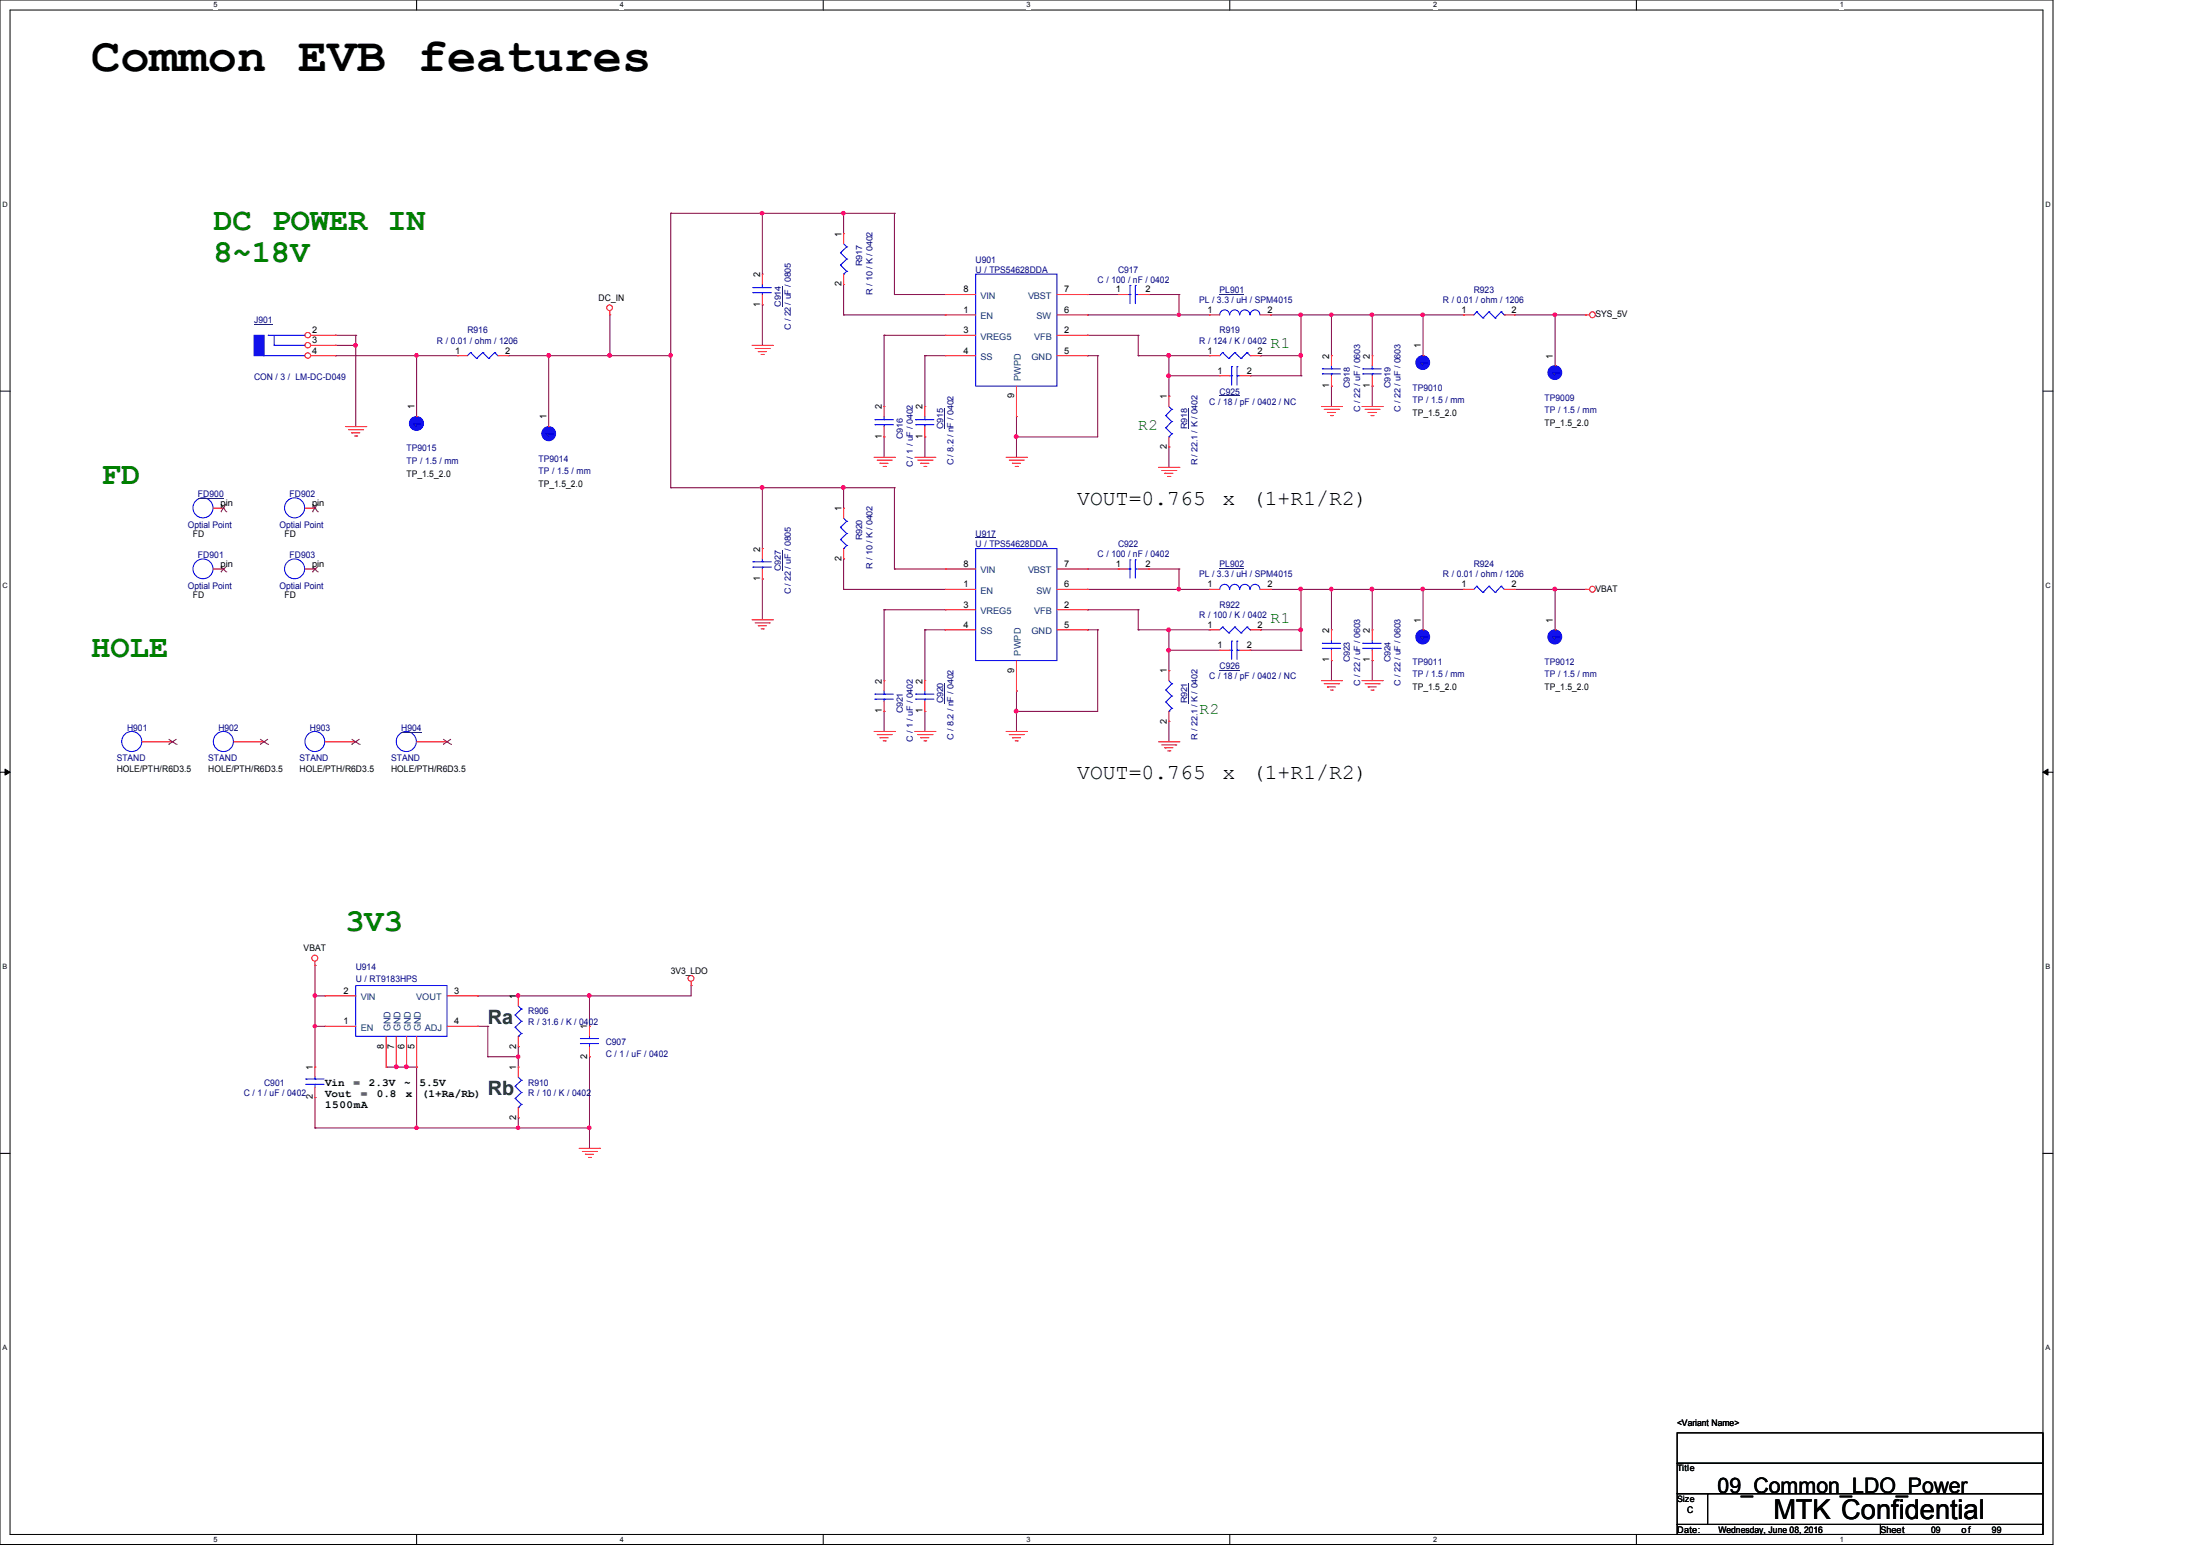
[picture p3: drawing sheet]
<svg xmlns="http://www.w3.org/2000/svg" width="297mm" height="210mm" viewBox="0 0 297 210" stroke-linecap="round" stroke-linejoin="round" font-family="sans-serif">
<path d="M0 0h277v208.4h-277zM1.4 1.4h274.3v205.7h-274.3z" fill="none" stroke="#000" stroke-width=".13"/>
<g fill="#fff">
<path d="M28.8 .1h.5v1.1h-.5z"/>
<path d="M28.8 207.2h.5v1.1h-.5z"/>
</g>
<path d="M56.2 0v1.4M56.2 207.1v1.3" fill="none" stroke="#000" stroke-width=".13"/>
<g fill="#fff">
<path d="M83.7 .1h.5v1.1h-.5z"/>
<path d="M83.7 207.2h.5v1.1h-.5z"/>
</g>
<path d="M111.1 0v1.4M111.1 207.1v1.3" fill="none" stroke="#000" stroke-width=".13"/>
<g fill="#fff">
<path d="M138.5 .1h.6v1.1h-.6z"/>
<path d="M138.5 207.2h.6v1.1h-.6z"/>
</g>
<path d="M165.9 0v1.4M165.9 207.1v1.3" fill="none" stroke="#000" stroke-width=".13"/>
<g fill="#fff">
<path d="M193.4 .1h.5v1.1h-.5z"/>
<path d="M193.4 207.2h.5v1.1h-.5z"/>
</g>
<path d="M220.8 0v1.4M220.8 207.1v1.3" fill="none" stroke="#000" stroke-width=".13"/>
<g fill="#fff">
<path d="M248.2 .1h.6v1.1h-.6z"/>
<path d="M248.2 207.2h.6v1.1h-.6z"/>
<path d="M.3 27.1h.8v1.1h-.8z"/>
<path d="M276 27.1h.7v1.1h-.7z"/>
<path d="M.3 78.5h.8v1.1h-.8z"/>
<path d="M276 78.5h.7v1.1h-.7z"/>
</g>
<path d="M0 52.8h1.4M275.7 52.8h1.3" fill="none" stroke="#000" stroke-width=".13"/>
<g fill="#fff">
<path d="M.3 129.9h.7v1.1h-.7z"/>
<path d="M276 129.9h.6v1.1h-.6z"/>
</g>
<path d="M0 104.2h1.4M275.7 104.2h1.3" fill="none" stroke="#000" stroke-width=".13"/>
<path d="M.7 103.8l.7 .4-.7 .4zM275.7 104.2l.7-.4v.8z" fill="#000" stroke="#000" stroke-width=".13"/>
<g fill="#fff">
<path d="M.3 181.4h.7v1.1h-.7z"/>
<path d="M276 181.4h.6v1.1h-.6z"/>
</g>
<path d="M0 155.7h1.4M275.7 155.7h1.3M226.3 193.4h49.4v4.1h-49.4zM226.3 197.5h49.4v4.1h-49.4zM226.3 205.7h27.4v1.4h-27.4zM226.3 201.6h4.1v4.1h-4.1zM230.4 201.6h45.3v4.1h-45.3zM253.7 205.7h22v1.4h-22z" fill="none" stroke="#000" stroke-width=".13"/>
<g fill="none" stroke="#800040" stroke-width=".13">
<path d="M90.5 28.8h.1M90.5 28.8h30.2M90.5 28.8v37M102.9 28.8h.1M102.9 28.8v8.2M113.8 38.4h.1M113.8 28.8h.1M113.8 28.8v2.7M113.8 38.4v4.1M120.7 28.8h.1M120.7 39.8h.1M120.7 28.8v11"/>
<path d="M120.7 39.8h6.9M146.7 39.8h.1M146.7 39.8h4.2M155 39.8h.1M155 39.8h4.1M159.1 39.8h.1M159.1 39.8v2.7M45.3 48h.1M45.3 45.3h.1M45.3 46.6h.1M45.3 48h16.4M45.3 45.3h2.7"/>
<path d="M45.3 46.6h2.7M48 45.3h.1M48 46.6h.1M48 45.3v12.3M56.2 56.2h.1M56.2 48v8.2M61.7 48h.1M68.6 48h21.9M74 48h.1M74 57.6h.1M74 48v9.6M82.3 48h.1"/>
<path d="M82.3 42.5v5.5M90.5 48h.1M102.9 41.1h.1M102.9 41.1v5.5M113.8 42.5h.1M113.8 42.5h13.8M119.3 59h.1M119.3 45.3h.1M119.3 45.3v9.6M119.3 59v2.7M119.3 45.3h8.3M124.8 48h.1"/>
<path d="M124.8 59h.1M124.8 48h2.8M124.8 48v6.9M124.8 59v2.7M137.2 59h.1M137.2 56.2h.1M137.2 56.2v5.5M146.7 48h.1M146.7 42.5h.1M146.7 45.3h.1M146.7 48h1.4M146.7 45.3h6.9"/>
<path d="M146.7 42.5h16.5M148.1 48h.1M148.1 48v11h-10.9M153.6 48h.1M153.6 45.3h.1M153.6 48h9.6M153.6 45.3v2.7M157.7 48h.1M157.7 50.7h.1M157.7 53.5h.1M157.7 48v5.5M157.7 50.7h6.9"/>
<path d="M159.1 42.5h.1M168.7 50.7h6.9M170.1 48h.1M170.1 48h5.5M171.4 42.5h.1M171.4 42.5h26.1M175.6 42.5h.1M175.6 50.7h.1M175.6 48h.1M175.6 42.5v8.2M179.7 42.5h.1M179.7 52.1h.1"/>
<path d="M179.7 42.5v5.5M179.7 52.1v2.8M185.2 42.5h.1M185.2 52.1h.1M185.2 42.5v5.5M185.2 52.1v2.8M192 42.5h.1M192 42.5v5.5M197.5 42.5h.1M204.3 42.5h9.7M209.8 42.5h.1M209.8 49.4h.1"/>
<path d="M209.8 42.5v6.9M214 42.5h.1M90.5 65.8h.1M90.5 65.8h30.2M102.9 65.8h.1M102.9 78.1h.1M102.9 65.8v8.2M102.9 78.1v5.6M113.8 75.4h.1M113.8 65.8h.1M113.8 79.5h.1M113.8 65.8v2.8"/>
<path d="M113.8 75.4v4.1M113.8 79.5h13.8M120.7 65.8h.1M120.7 76.8h.1M120.7 65.8v11M120.7 76.8h6.9M146.7 76.8h.1M146.7 79.5h.1M146.7 76.8h4.2M146.7 79.5h16.5M155 76.8h.1M155 76.8h4.1"/>
<path d="M157.7 60.3h.1M157.7 60.3v2.8M159.1 76.8h.1M159.1 79.5h.1M159.1 76.8v2.7M171.4 79.5h.1M171.4 79.5h26.1M175.6 79.5h.1M175.6 79.5v8.3M179.7 79.5h.1M179.7 79.5v5.5M185.2 79.5h.1"/>
<path d="M185.2 79.5v5.5M192 79.5h.1M192 79.5v5.5M197.5 79.5h.1M204.3 79.5h9.7M209.8 79.5h.1M209.8 79.5v5.5M214 79.5h.1M119.3 96h.1M119.3 82.3h.1M119.3 82.3v9.6M119.3 96v2.7"/>
<path d="M119.3 82.3h8.3M124.8 85h.1M124.8 96h.1M124.8 85v6.9M124.8 96v2.7M124.8 85h2.8M137.2 96h.1M137.2 93.3h.1M137.2 93.3v5.4M146.7 85h.1M146.7 82.3h.1M146.7 85h1.4"/>
<path d="M146.7 82.3h6.9M148.1 85h.1M148.1 85v11h-10.9M153.6 85h.1M153.6 82.3h.1M153.6 82.3v2.7M153.6 85h9.6M157.7 97.4h.1M157.7 85h.1M157.7 87.8h.1M157.7 90.5h.1M157.7 85v5.5"/>
<path d="M157.7 97.4v2.7M157.7 87.8h6.9M168.7 87.8h6.9M170.1 85h.1M170.1 85h5.5M175.6 87.8h.1M175.6 85h.1M179.7 89.2h.1M179.7 89.2v2.7M185.2 89.2h.1M185.2 89.2v2.7M42.5 130.3h.1"/>
<path d="M42.5 138.5h.1M42.5 134.4h.1M42.5 134.4h1.4M42.5 130.3v13.7M42.5 138.5h1.4M64.4 134.4h.1M64.4 138.5h.1M64.4 138.5h1.4M65.8 138.5h.1M65.8 138.5v4.1M69.9 134.4h.1M79.5 134.4h.1"/>
<path d="M79.5 134.4v4.1M93.3 133h.1M93.3 133v1.4h-28.9M42.5 148.1h.1M42.5 152.2h.1M42.5 148.1v4.1M42.5 152.2h37M52.1 144h.1M52.1 144h4.1M53.5 144h.1M54.9 144h.1M56.2 152.2h.1"/>
<path d="M56.2 144h.1M56.2 144v8.2M65.8 142.6h.1M65.8 142.6h4.1M69.9 141.3h.1M69.9 142.6h.1M69.9 150.9h.1M69.9 152.2h.1M69.9 141.3v2.7M69.9 150.9v1.3M79.5 152.2h.1M79.5 142.6h.1"/>
<path d="M79.5 142.6v12.4"/>
</g>
<g fill="#f0f" stroke="#f0f" stroke-width=".13">
<circle cx="137.1" cy="58.9" r=".25"/>
<circle cx="159.1" cy="42.5" r=".23"/>
<circle cx="175.5" cy="42.5" r=".24"/>
<circle cx="179.6" cy="42.5" r=".23"/>
<circle cx="175.5" cy="48" r=".25"/>
<circle cx="157.7" cy="48" r=".25"/>
<circle cx="137.1" cy="96" r=".25"/>
<circle cx="159.1" cy="79.5" r=".24"/>
<circle cx="175.5" cy="79.5" r=".25"/>
<circle cx="175.5" cy="85" r=".25"/>
<circle cx="179.6" cy="79.5" r=".24"/>
<circle cx="157.7" cy="85" r=".25"/>
<circle cx="90.5" cy="48" r=".24"/>
<circle cx="157.7" cy="50.7" r=".25"/>
<circle cx="157.7" cy="87.8" r=".25"/>
<circle cx="102.8" cy="65.8" r=".25"/>
<circle cx="113.8" cy="65.8" r=".25"/>
<circle cx="102.8" cy="28.8" r=".24"/>
<circle cx="113.8" cy="28.8" r=".24"/>
<circle cx="82.3" cy="48" r=".25"/>
<circle cx="56.2" cy="48" r=".24"/>
<circle cx="74" cy="48" r=".25"/>
<circle cx="209.8" cy="42.5" r=".24"/>
<circle cx="185.1" cy="42.5" r=".24"/>
<circle cx="192" cy="42.5" r=".24"/>
<circle cx="209.8" cy="79.5" r=".25"/>
<circle cx="185.1" cy="79.5" r=".25"/>
<circle cx="192" cy="79.5" r=".25"/>
<circle cx="69.9" cy="142.6" r=".24"/>
<circle cx="79.5" cy="134.4" r=".25"/>
<circle cx="69.9" cy="134.4" r=".24"/>
<circle cx="42.5" cy="134.4" r=".24"/>
<circle cx="42.5" cy="138.5" r=".23"/>
<circle cx="54.8" cy="144" r=".25"/>
<circle cx="53.5" cy="144" r=".25"/>
<circle cx="56.2" cy="152.2" r=".23"/>
<circle cx="79.5" cy="152.2" r=".24"/>
<circle cx="69.9" cy="152.2" r=".23"/>
<circle cx="48" cy="46.6" r=".25"/>
</g>
<g fill="none" stroke="#f00" stroke-width=".13">
<path d="M113.8 31.5h.1M113.8 38.4h.1M113.8 31.5v1.4M113.8 37v1.4M46.6 57.6h2.8M47 58h1.9M47.5 58.4h.1M47.5 58.4h1.1M47.8 58.8h.3M48.1 58.8h.1M48.9 58h.1M49.4 57.6h.1"/>
<path d="M61.7 48h.1M61.7 48h1.4M67.2 48h1.4M68.6 48h.1M82.3 42.5h.1M82.3 42v.5M101.5 46.6h2.7M101.9 47h1.9M102.3 47.5h.1M102.3 47.5h1.1M102.7 47.8h.3M103 47.8h.1"/>
<path d="M103.8 47h.1M104.2 46.6h.1M164.6 50.7h.1M164.6 50.7h1.3M167.3 50.7h1.4M168.7 50.7h.1M178.3 54.9h2.7M178.7 55.2h1.9M179.1 55.7h.1M179.1 55.7h1.1M179.5 56.1h.3M179.8 56.1h.1"/>
<path d="M180.6 55.2h.1M181 54.9h.1M183.8 54.9h2.7M184.2 55.2h1.9M184.6 55.7h.1M184.6 55.7h1.1M185 56.1h.3M185.3 56.1h.1M186.1 55.2h.1M186.5 54.9h.1M192 48h.1M214 42.5h.1"/>
<path d="M214 42.5h.5M28.8 68.6h1.3M30.1 68.6h.1M41.1 68.6h1.4M42.5 68.6h.1M117.9 61.7h2.8M118.4 62.1h1.9M118.7 62.5h.1M118.7 62.5h1.1M119.2 62.9h.3M119.5 62.9h.1M120.3 62.1h.1"/>
<path d="M120.7 61.7h.1M123.4 61.7h2.8M123.8 62.1h2M124.2 62.5h.1M124.2 62.5h1.1M124.7 62.9h.2M124.9 62.9h.1M125.8 62.1h.1M126.2 61.7h.1M135.8 61.7h2.7M136.2 62.1h1.9M136.6 62.5h.1"/>
<path d="M136.6 62.5h1.1M137 62.9h.3M137.3 62.9h.1M138.1 62.1h.1M138.5 61.7h.1M156.3 63.1h2.8M156.8 63.5h1.9M157.2 63.9h.1M157.2 63.9h1.1M157.6 64.3h.3M157.9 64.3h.1M158.7 63.5h.1"/>
<path d="M159.1 63.1h.1M214 79.5h.1M214 79.5h.5M101.5 83.7h2.7M101.9 84.1h1.9M102.3 84.5h.1M102.3 84.5h1.1M102.7 84.9h.3M103 84.9h.1M103.8 84.1h.1M104.2 83.7h.1M117.9 98.7h2.8"/>
<path d="M118.4 99.1h1.9M118.7 99.6h.1M118.7 99.6h1.1M119.2 100h.3M119.5 100h.1M120.3 99.1h.1M120.7 98.7h.1M123.4 98.7h2.8M123.8 99.1h2M124.2 99.6h.1M124.2 99.6h1.1M124.7 100h.2"/>
<path d="M124.8 91.9h.1M124.8 96h.1M124.8 91.9v1.4M124.8 94.6v1.4M124.9 100h.1M125.8 99.1h.1M126.2 98.7h.1M135.8 98.7h2.7M136.2 99.1h1.9M136.6 99.6h.1M136.6 99.6h1.1M137 100h.3"/>
<path d="M137.3 100h.1M138.1 99.1h.1M138.5 98.7h.1M178.3 91.9h2.7M178.7 92.3h1.9M179.1 92.7h.1M179.1 92.7h1.1M179.5 93.1h.3M179.8 93.1h.1M180.6 92.3h.1M181 91.9h.1M183.8 91.9h2.7"/>
<path d="M184.2 92.3h1.9M184.6 92.7h.1M184.6 92.7h1.1M185 93.1h.3M185.2 85h.1M185.2 89.2h.1M185.2 85v1.4M185.2 87.8v1.4M185.3 93.1h.1M186.1 92.3h.1M186.5 91.9h.1M156.3 100.1h2.8"/>
<path d="M156.8 100.5h1.9M157.2 100.9h.1M157.2 100.9h1.1M157.6 101.3h.3M157.9 101.3h.1M158.7 100.5h.1M159.1 100.1h.1M42.5 130.3h.1M42.5 129.8v.5M93.3 133h.1M93.3 132.5v.5M78.1 155h2.8"/>
<path d="M78.6 155.4h1.9M79 155.8h.1M79 155.8h1.1M79.4 156.2h.3M79.7 156.2h.1M80.5 155.4h.1M80.9 155h.1"/>
<circle cx="82.3" cy="41.5" r=".38"/>
<circle cx="214.9" cy="42.5" r=".39"/>
<circle cx="214.9" cy="79.5" r=".39"/>
<circle cx="42.5" cy="129.3" r=".4"/>
<circle cx="93.2" cy="132" r=".39"/>
</g>
<g fill="none" stroke="#00f" stroke-width=".13">
<path d="M113.4 34.1h.1M113.4 35.8h.1M113.4 34.1l.9 .9M113.4 35.8l.9 .8M113.8 37h.1M113.8 32.9l.5 .4M114.3 33.3h.1M114.3 35h.1M114.3 36.6h.1M114.3 33.3l-.9 .8M114.3 35l-.9 .8M114.3 36.6l-.5 .4"/>
<path d="M35.5 48h5.6M36.2 45.3h.1M36.2 45.3h4.9M37 46.6h.1M37 45.3v1.3M37 46.6h4.1M41.1 45.3h.1M41.1 48h.1M41.1 46.6h.1M63.5 47.6h.1M63.5 47.6l-.4 .4M63.5 47.6l.8 .8"/>
<path d="M64.3 48.4h.1M65.2 47.6h.1M65.2 47.6l-.9 .8M65.2 47.6l.8 .8M66 48.4h.1M66.8 47.6h.1M66.8 47.6l-.8 .8M66.8 47.6l.4 .4M67.2 48h.1M165.9 50.7h.3M166.2 50.7h.1M166.2 49.5h.1"/>
<path d="M166.2 49.5v2.5M166.9 49.5h.1M166.9 50.7h.1M166.9 50.7h.4M166.9 49.5v2.5M123.6 93.7h.1M123.6 94.4h.1M123.6 93.7h2.4M123.6 94.4h2.4M124.8 94.4h.1M124.8 93.7h.1M124.8 93.3v.4"/>
<path d="M124.8 94.4v.2M183.9 86.8h.1M183.9 87.5h.1M183.9 86.8h2.5M183.9 87.5h2.5M185.2 87.5h.1M185.2 86.8h.1M185.2 86.4v.4M185.2 87.5v.3"/>
<circle cx="27.4" cy="68.5" r="1.35"/>
<circle cx="39.8" cy="68.5" r="1.35"/>
</g>
<path d="M34.3 43.8h2.5M164.6 53.4h2.7M26.7 67.3h3.5M127.5 92.2v2.7" fill="none" stroke="#000080" stroke-width=".13"/>
<g fill="#00f" stroke="#00f" stroke-width=".13">
<path d="M34.3 45.3h1.3v2.7h-1.3z" fill-rule="evenodd"/>
<circle cx="192" cy="48.9" r=".93"/>
</g>
<path d="M29.8 69.1h.1M29.8 68l.7 1.1M30.5 69.1h.1M30.5 68l-.7 1.1M42.2 69.1h.1M42.2 68l.7 1.1M42.9 69.1h.1M42.9 68l-.7 1.1" fill="none" stroke="#804000" stroke-width=".13"/>
<circle cx="41.5" cy="45.2" r=".37" fill="#fff" stroke="#f00" stroke-width=".13"/>
<path d="M42 45.3h3.3M45.3 45.3h.1" fill="none" stroke="#f00" stroke-width=".13"/>
<circle cx="41.5" cy="48" r=".37" fill="#fff" stroke="#f00" stroke-width=".13"/>
<path d="M42 48h3.3M45.3 48h.1" fill="none" stroke="#f00" stroke-width=".13"/>
<circle cx="41.5" cy="46.6" r=".37" fill="#fff" stroke="#f00" stroke-width=".13"/>
<g fill="none" stroke="#f00" stroke-width=".13">
<path d="M102.9 37h.1M102.9 37v1.4M102.9 39.8v1.3M127.6 39.8h.1M127.6 39.8h4.1M142.6 39.8h4.1M146.7 39.8h.1M150.9 39.8h.1M150.9 39.8h1.3M153.6 39.8h1.4M155 39.8h.1M42 46.6h3.3"/>
<path d="M45.3 46.6h.1M56.2 56.2h.1M74 57.6h.1M102.9 41.1h.1M119.3 54.9h.1M119.3 59h.1M119.3 54.9v1.3M119.3 57.6v1.4M124.8 54.9h.1M124.8 59h.1M124.8 54.9v1.3M124.8 57.6v1.4"/>
<path d="M127.6 45.3h.1M127.6 48h.1M127.6 42.5h.1M127.6 42.5h4.1M127.6 48h4.1M127.6 45.3h4.1M137.2 56.2h.1M137.2 52.1v4.1M142.6 42.5h4.1M142.6 48h4.1M142.6 45.3h4.1M146.7 45.3h.1"/>
<path d="M146.7 48h.1M146.7 42.5h.1M157.7 53.5h.1M157.7 53.5v1.4M157.7 59v1.3M163.2 48h.1M163.2 42.5h.1M163.2 42.5h1.4M163.2 48h1.4M168.7 48h1.4M170.1 48h.1M170.1 42.5h1.3"/>
<path d="M171.4 42.5h.1M179.7 48h.1M179.7 52.1h.1M179.7 48v1.4M179.7 50.7v1.4M185.2 48h.1M185.2 52.1h.1M185.2 48v1.4M185.2 50.7v1.4M197.5 42.5h.1M197.5 42.5h1.4M203 42.5h1.3"/>
<path d="M204.3 42.5h.1M209.8 49.4h.1M28.8 76.8h1.3M30.1 76.8h.1M41.1 76.8h1.4M42.5 76.8h.1M102.9 74h.1M102.9 78.1h.1M102.9 74v1.4M102.9 76.8v1.3M113.8 68.6h.1M113.8 75.4h.1"/>
<path d="M113.8 68.6v1.3M113.8 74v1.4M127.6 79.5h.1M127.6 76.8h.1M127.6 76.8h4.1M127.6 79.5h4.1M142.6 76.8h4.1M142.6 79.5h4.1M146.7 79.5h.1M146.7 76.8h.1M150.9 76.8h.1M150.9 76.8h1.3"/>
<path d="M153.6 76.8h1.4M155 76.8h.1M157.7 60.3h.1M163.2 79.5h.1M163.2 79.5h1.4M170.1 79.5h1.3M171.4 79.5h.1M197.5 79.5h.1M197.5 79.5h1.4M203 79.5h1.3M204.3 79.5h.1M119.3 91.9h.1"/>
<path d="M119.3 96h.1M119.3 91.9v1.4M119.3 94.6v1.4M127.6 82.3h.1M127.6 85h.1M127.6 85h4.1M127.6 82.3h4.1M137.2 93.3h.1M137.2 89.2v4.1M142.6 85h4.1M142.6 82.3h4.1M146.7 82.3h.1"/>
<path d="M146.7 85h.1M157.7 90.5h.1M157.7 97.4h.1M157.7 90.5v1.4M157.7 96v1.4M163.2 85h.1M163.2 85h1.4M164.6 87.8h.1M164.6 87.8h1.3M167.3 87.8h1.4M168.7 87.8h.1M168.7 85h1.4"/>
<path d="M170.1 85h.1M179.7 85h.1M179.7 89.2h.1M179.7 85v1.4M179.7 87.8v1.4M192 85h.1M209.8 85h.1M19.2 100.1h4.1M23.3 100.1h.1M31.5 100.1h4.1M35.6 100.1h.1M43.9 100.1h4.1"/>
<path d="M48 100.1h.1M56.2 100.1h4.1M60.3 100.1h.1M43.9 138.5h.1M43.9 134.4h.1M43.9 134.4h4.1M43.9 138.5h4.1M52.1 139.9v4.1M53.5 139.9v4.1M54.9 139.9v4.1M56.2 139.9v4.1M60.3 134.4h4.1"/>
<path d="M60.3 138.5h4.1M64.4 134.4h.1M64.4 138.5h.1M69.9 134.4h.1M69.9 134.4v1.4M69.9 139.9v1.4M79.5 138.5h.1M79.5 138.5v1.4M42.5 148.1h.1M42.5 144h.1M42.5 144v1.4M42.5 146.7v1.4"/>
<path d="M52.1 144h.1M53.5 144h.1M54.9 144h.1M56.2 144h.1M69.9 141.3h.1M69.9 144h.1M69.9 150.9h.1M69.9 144v1.4M69.9 149.5v1.4M79.5 142.6h.1M79.5 141.3v1.3"/>
</g>
<g fill="none" stroke="#00f" stroke-width=".13">
<path d="M101.6 38.8h.1M101.6 39.5h.1M101.6 38.8h2.5M101.6 39.5h2.5M102.9 39.5h.1M102.9 38.8h.1M102.9 38.4v.4M102.9 39.5v.3M131.7 37h10.9v15.1h-10.9zM152.2 39.8h.3M152.5 39.8h.1M152.5 38.5h.1"/>
<path d="M152.5 38.5v2.5M153.2 38.5h.1M153.2 39.8h.1M153.2 39.8h.4M153.2 38.5v2.5M118.1 56.6h.1M118.1 57.3h.1M118.1 56.6h2.5M118.1 57.3h2.5M119.3 57.3h.1M119.3 56.6h.1M119.3 56.2v.4"/>
<path d="M119.3 57.3v.3M123.6 56.6h.1M123.6 57.3h.1M123.6 56.6h2.4M123.6 57.3h2.4M124.8 57.3h.1M124.8 56.6h.1M124.8 56.2v.4M124.8 57.3v.3M157.3 56.1h.1M157.3 57.7h.1M157.3 56.1l.8 .8"/>
<path d="M157.3 57.7l.8 .8M157.7 59h.1M157.7 54.9l.4 .3M158.1 55.2h.1M158.1 56.9h.1M158.1 58.5h.1M158.1 55.2l-.8 .9M158.1 56.9l-.8 .8M158.1 58.5l-.4 .5M164.6 42.5a.66 .66 0 0 1 .6-.7 .66 .66 0 0 1 .7 .7M165 47.6h.1M165 47.6l-.4 .4"/>
<path d="M165 47.6l.8 .8M165.8 48.4h.1M165.9 42.5a.66 .66 0 0 1 .7-.7 .66 .66 0 0 1 .7 .7M166.6 47.6h.1M166.6 47.6l-.8 .8M166.6 47.6l.9 .8M167.3 42.5a.68 .68 0 0 1 .7-.7 .68 .68 0 0 1 .7 .7M167.5 48.4h.1M168.3 47.6h.1M168.3 47.6l-.8 .8M168.3 47.6l.4 .4M168.7 48h.1"/>
<path d="M168.7 42.5a.66 .66 0 0 1 .7-.7 .66 .66 0 0 1 .6 .7M178.4 49.8h.1M178.4 50.5h.1M178.4 49.8h2.5M178.4 50.5h2.5M179.7 50.5h.1M179.7 49.8h.1M179.7 49.4v.4M179.7 50.5v.2M183.9 49.8h.1M183.9 50.5h.1M183.9 49.8h2.5"/>
<path d="M183.9 50.5h2.5M185.2 50.5h.1M185.2 49.8h.1M185.2 49.4v.4M185.2 50.5v.2M199.3 42.1h.1M199.3 42.1l-.4 .4M199.3 42.1l.8 .8M200.1 42.9h.1M200.9 42.1h.1M200.9 42.1l-.8 .8M200.9 42.1l.9 .8"/>
<path d="M201.8 42.9h.1M202.6 42.1h.1M202.6 42.1l-.8 .8M202.6 42.1l.4 .4M203 42.5h.1M101.6 75.8h.1M101.6 76.5h.1M101.6 75.8h2.5M101.6 76.5h2.5M102.9 76.5h.1M102.9 75.8h.1M102.9 75.4v.4"/>
<path d="M102.9 76.5v.3M113.4 71.2h.1M113.4 72.8h.1M113.4 71.2l.9 .8M113.4 72.8l.9 .8M113.8 74h.1M113.8 69.9l.5 .5M114.3 70.4h.1M114.3 72h.1M114.3 73.6h.1M114.3 70.4l-.9 .8M114.3 72l-.9 .8"/>
<path d="M114.3 73.6l-.5 .4M131.7 74h10.9v15.2h-10.9zM152.2 76.8h.3M152.5 76.8h.1M152.5 75.6h.1M152.5 75.6v2.4M153.2 75.6h.1M153.2 76.8h.1M153.2 75.6v2.4M153.2 76.8h.4M164.6 79.5a.66 .66 0 0 1 .6-.6 .66 .66 0 0 1 .7 .6M165.9 79.5a.66 .66 0 0 1 .7-.6 .66 .66 0 0 1 .7 .6"/>
<path d="M167.3 79.5a.68 .68 0 0 1 .7-.6 .68 .68 0 0 1 .7 .6M168.7 79.5a.66 .66 0 0 1 .7-.6 .66 .66 0 0 1 .6 .6M199.3 79.1h.1M199.3 79.1l-.4 .4M199.3 79.1l.8 .9M200.1 80h.1M200.9 79.1h.1M200.9 79.1l-.8 .9M200.9 79.1l.9 .9M201.8 80h.1M202.6 79.1h.1M202.6 79.1l-.8 .9"/>
<path d="M202.6 79.1l.4 .4M203 79.5h.1M118.1 93.7h.1M118.1 94.4h.1M118.1 93.7h2.5M118.1 94.4h2.5M119.3 94.4h.1M119.3 93.7h.1M119.3 93.3v.4M119.3 94.4v.2M157.3 93.1h.1M157.3 94.7h.1"/>
<path d="M157.3 93.1l.8 .8M157.3 94.7l.8 .9M157.7 96h.1M157.7 91.9l.4 .4M158.1 92.3h.1M158.1 93.9h.1M158.1 95.6h.1M158.1 92.3l-.8 .8M158.1 93.9l-.8 .8M158.1 95.6l-.4 .4M165 84.6h.1M165 84.6l-.4 .4"/>
<path d="M165 84.6l.8 .8M165.8 85.4h.1M165.9 87.8h.3M166.2 87.8h.1M166.2 86.5h.1M166.2 86.5v2.5M166.6 84.6h.1M166.6 84.6l-.8 .8M166.6 84.6l.9 .8M166.9 86.5h.1M166.9 87.8h.1M166.9 87.8h.4"/>
<path d="M166.9 86.5v2.5M167.5 85.4h.1M168.3 84.6h.1M168.3 84.6l-.8 .8M168.3 84.6l.4 .4M168.7 85h.1M178.4 86.8h.1M178.4 87.5h.1M178.4 86.8h2.5M178.4 87.5h2.5M179.7 87.5h.1M179.7 86.8h.1"/>
<path d="M179.7 86.4v.4M179.7 87.5v.3M48 133h12.3v6.9h-12.3zM69.5 137h.1M69.5 138.6h.1M69.5 137l.9 .8M69.5 138.6l.9 .9M69.9 139.9h.1M69.9 135.8l.5 .4M70.4 136.2h.1M70.4 137.8h.1M70.4 139.5h.1"/>
<path d="M70.4 136.2l-.9 .8M70.4 137.8l-.9 .8M70.4 139.5l-.5 .4M79.5 139.9v.3M41.3 146.3h.1M41.3 145.6h.1M41.3 146.3h2.4M41.3 145.6h2.4M42.5 145.6h.1M42.5 146.3h.1M42.5 145.4v.2M42.5 146.3v.4"/>
<path d="M69.5 146.6h.1M69.5 148.3h.1M69.5 146.6l.9 .8M69.5 148.3l.9 .8M69.9 149.5h.1M69.9 145.4l.5 .4M70.4 145.8h.1M70.4 147.4h.1M70.4 149.1h.1M70.4 145.8l-.9 .8M70.4 147.4l-.9 .9M70.4 149.1l-.5 .4"/>
<path d="M78.3 140.8h.1M78.3 140.2h.1M78.3 140.8h2.5M78.3 140.2h2.5M79.5 140.2h.1M79.5 140.8h.1M79.5 140.8v.5"/>
<circle cx="27.4" cy="76.8" r="1.34"/>
<circle cx="39.8" cy="76.8" r="1.34"/>
<circle cx="17.8" cy="100.1" r="1.35"/>
<circle cx="30.1" cy="100.1" r="1.35"/>
<circle cx="42.5" cy="100.1" r="1.34"/>
<circle cx="54.8" cy="100.1" r="1.35"/>
</g>
<path d="M105.5 38.7v2.7M164.6 39.7h3.3M127.5 55.1v2.8M160.4 55.1v2.8M105.5 74.3v2.7M131.7 72.6h2.7M164.6 76.8h3.3M54.1 98.8h2.8M160.4 92.2v2.7M164.6 90.5h2.7" fill="none" stroke="#000080" stroke-width=".13"/>
<g fill="none" stroke="#804000" stroke-width=".13">
<path d="M29.8 77.2h.1M29.8 76.5l.7 .7M30.5 77.2h.1M30.5 76.5l-.7 .7M42.2 77.2h.1M42.2 76.5l.7 .7M42.9 77.2h.1M42.9 76.5l-.7 .7M22.8 99.8l1 .7M23.8 99.8l-1 .7M35.1 99.8l1.1 .7M36.2 99.8l-1.1 .7"/>
<path d="M47.4 99.8l1.1 .7M48.5 99.8l-1.1 .7M59.8 99.8l1.1 .7M60.9 99.8l-1.1 .7M22.8 100.5h.1M23.8 100.5h.1M35.1 100.5h.1M36.2 100.5h.1M47.4 100.5h.1M48.5 100.5h.1M59.8 100.5h.1M60.9 100.5h.1"/>
</g>
<g fill="#00f" stroke="#00f" stroke-width=".13">
<circle cx="192" cy="86" r=".94"/>
<circle cx="74" cy="58.5" r=".94"/>
<circle cx="56.2" cy="57.2" r=".94"/>
<circle cx="209.8" cy="86" r=".94"/>
<circle cx="209.8" cy="50.3" r=".93"/>
</g>
<g fill="#f0f" stroke="#f0f" stroke-width=".13">
<circle cx="137.1" cy="58.9" r=".25"/>
<circle cx="159.1" cy="42.5" r=".23"/>
<circle cx="175.5" cy="42.5" r=".24"/>
<circle cx="179.6" cy="42.5" r=".23"/>
<circle cx="175.5" cy="48" r=".25"/>
<circle cx="157.7" cy="48" r=".25"/>
<circle cx="137.1" cy="96" r=".25"/>
<circle cx="159.1" cy="79.5" r=".24"/>
<circle cx="175.5" cy="79.5" r=".25"/>
<circle cx="175.5" cy="85" r=".25"/>
<circle cx="179.6" cy="79.5" r=".24"/>
<circle cx="157.7" cy="85" r=".25"/>
<circle cx="90.5" cy="48" r=".24"/>
<circle cx="157.7" cy="50.7" r=".25"/>
<circle cx="157.7" cy="87.8" r=".25"/>
<circle cx="102.8" cy="65.8" r=".25"/>
<circle cx="113.8" cy="65.8" r=".25"/>
<circle cx="102.8" cy="28.8" r=".24"/>
<circle cx="113.8" cy="28.8" r=".24"/>
<circle cx="82.3" cy="48" r=".25"/>
<circle cx="56.2" cy="48" r=".24"/>
<circle cx="74" cy="48" r=".25"/>
<circle cx="209.8" cy="42.5" r=".24"/>
<circle cx="185.1" cy="42.5" r=".24"/>
<circle cx="192" cy="42.5" r=".24"/>
<circle cx="209.8" cy="79.5" r=".25"/>
<circle cx="185.1" cy="79.5" r=".25"/>
<circle cx="192" cy="79.5" r=".25"/>
<circle cx="69.9" cy="142.6" r=".24"/>
<circle cx="79.5" cy="134.4" r=".25"/>
<circle cx="69.9" cy="134.4" r=".24"/>
<circle cx="42.5" cy="134.4" r=".24"/>
<circle cx="42.5" cy="138.5" r=".23"/>
<circle cx="54.8" cy="144" r=".25"/>
<circle cx="53.5" cy="144" r=".25"/>
<circle cx="56.2" cy="152.2" r=".23"/>
<circle cx="79.5" cy="152.2" r=".24"/>
<circle cx="69.9" cy="152.2" r=".23"/>
<circle cx="48" cy="46.6" r=".25"/>
</g>
<text font-size="6.6" x="12.3" y="9.6">Common EVB features</text>
<g font-size="4.3" fill="#008000">
<text x="28.8" y="31">DC POWER IN</text>
<text x="28.8" y="35.3">8~18V</text>
<text x="13.7" y="65.3">FD</text>
<text x="12.3" y="88.6">HOLE</text>
<text x="46.6" y="125.6">3V3</text>
</g>
<text font-size="3.7" x="239.3" y="205.1">MTK Confidential</text>
<g font-size="2.9">
<text x="145.4" y="68.1">VOUT=0.765</text>
<text x="165" y="68.1">x</text>
<text x="168.9" y="68.1">(1+R1/R2)</text>
<text x="145.4" y="105.2">VOUT=0.765</text>
<text x="165" y="105.2">x</text>
<text x="168.9" y="105.2">(1+R1/R2)</text>
<text x="231.8" y="201.5">09_Common_LDO_Power</text>
</g>
<g font-size="2.7" fill="#004040">
<text x="65.8" y="138.2">Ra</text>
<text x="65.8" y="147.8">Rb</text>
</g>
<g font-size="2.2" fill="#008000">
<text x="171.4" y="47">R1</text>
<text x="153.6" y="58">R2</text>
<text x="171.4" y="84.1">R1</text>
<text x="161.8" y="96.4">R2</text>
</g>
<g font-size="1.5">
<text x="43.9" y="146.6">Vin</text>
<text x="43.9" y="148.1">Vout</text>
<text x="43.9" y="149.6">1500mA</text>
<text x="47.7" y="146.6">=</text>
<text x="48.7" y="148.1">=</text>
<text x="49.8" y="146.6">2.3V</text>
<text x="50.8" y="148.1">0.8</text>
<text x="54.5" y="146.6">~</text>
<text x="54.8" y="148.1">x</text>
<text x="56.6" y="146.6">5.5V</text>
<text x="56.9" y="148.1">(1+Ra/Rb)</text>
</g>
<g font-size="1.2">
<text x="113.5" y="31.9" transform="rotate(-90 113.5 31.9)">1</text>
<text x="80.8" y="40.6">DC_IN</text>
<text x="102.6" y="41.4" transform="rotate(-90 102.6 41.4)">1</text>
<text x="102.6" y="37.4" transform="rotate(-90 102.6 37.4)">2</text>
<text x="113.5" y="38.7" transform="rotate(-90 113.5 38.7)">2</text>
<text x="130" y="39.5">8</text>
<text x="143.6" y="39.5">7</text>
<text x="150.6" y="39.5">1</text>
<text x="154.6" y="39.5">2</text>
<text x="42.1" y="45">2</text>
<text x="42.1" y="47.7">4</text>
<text x="42.1" y="46.3">3</text>
<text x="61.4" y="47.7">1</text>
<text x="68.2" y="47.7">2</text>
<text x="130" y="45">3</text>
<text x="130" y="47.7">4</text>
<text x="130" y="42.2">1</text>
<text x="143.6" y="45">2</text>
<text x="143.6" y="47.7">5</text>
<text x="143.6" y="42.2">6</text>
<text x="162.9" y="47.7">1</text>
<text x="162.9" y="42.2">1</text>
<text x="169.7" y="47.7">2</text>
<text x="171" y="42.2">2</text>
<text x="191.7" y="47" transform="rotate(-90 191.7 47)">1</text>
<text x="197.2" y="42.2">1</text>
<text x="204" y="42.2">2</text>
<text x="215.3" y="42.8">SYS_5V</text>
<text x="136.9" y="53.8" transform="rotate(-90 136.9 53.8)">9</text>
<text x="157.4" y="53.9" transform="rotate(-90 157.4 53.9)">1</text>
<text x="164.3" y="50.4">1</text>
<text x="168.3" y="50.4">2</text>
<text x="179.4" y="52.4" transform="rotate(-90 179.4 52.4)">1</text>
<text x="179.4" y="48.4" transform="rotate(-90 179.4 48.4)">2</text>
<text x="184.9" y="52.4" transform="rotate(-90 184.9 52.4)">1</text>
<text x="184.9" y="48.4" transform="rotate(-90 184.9 48.4)">2</text>
<text x="209.5" y="48.4" transform="rotate(-90 209.5 48.4)">1</text>
<text x="55.9" y="55.2" transform="rotate(-90 55.9 55.2)">1</text>
<text x="73.7" y="56.6" transform="rotate(-90 73.7 56.6)">1</text>
<text x="119" y="59.2" transform="rotate(-90 119 59.2)">1</text>
<text x="119" y="55.2" transform="rotate(-90 119 55.2)">2</text>
<text x="124.5" y="59.2" transform="rotate(-90 124.5 59.2)">1</text>
<text x="124.5" y="55.2" transform="rotate(-90 124.5 55.2)">2</text>
<text x="190.6" y="56.1">TP_1.5_2.0</text>
<text x="208.4" y="57.5">TP_1.5_2.0</text>
<text x="54.9" y="64.3">TP_1.5_2.0</text>
<text x="72.7" y="65.7">TP_1.5_2.0</text>
<text x="157.4" y="60.6" transform="rotate(-90 157.4 60.6)">2</text>
<text x="29.8" y="68.3">pin</text>
<text x="42.1" y="68.3">pin</text>
<text x="113.5" y="69" transform="rotate(-90 113.5 69)">1</text>
<text x="26" y="72.4">FD</text>
<text x="29.8" y="76.5">pin</text>
<text x="38.4" y="72.4">FD</text>
<text x="42.1" y="76.5">pin</text>
<text x="102.6" y="74.5" transform="rotate(-90 102.6 74.5)">2</text>
<text x="113.5" y="75.7" transform="rotate(-90 113.5 75.7)">2</text>
<text x="130" y="76.5">8</text>
<text x="143.6" y="76.5">7</text>
<text x="150.6" y="76.5">1</text>
<text x="154.6" y="76.5">2</text>
<text x="26" y="80.7">FD</text>
<text x="38.4" y="80.7">FD</text>
<text x="102.6" y="78.4" transform="rotate(-90 102.6 78.4)">1</text>
<text x="130" y="82">3</text>
<text x="130" y="79.2">1</text>
<text x="143.6" y="82">2</text>
<text x="143.6" y="79.2">6</text>
<text x="162.9" y="79.2">1</text>
<text x="171" y="79.2">2</text>
<text x="197.2" y="79.2">1</text>
<text x="204" y="79.2">2</text>
<text x="215.3" y="79.8">VBAT</text>
<text x="130" y="84.7">4</text>
<text x="143.6" y="84.7">5</text>
<text x="162.9" y="84.7">1</text>
<text x="164.3" y="87.5">1</text>
<text x="168.3" y="87.5">2</text>
<text x="169.7" y="84.7">2</text>
<text x="179.4" y="89.4" transform="rotate(-90 179.4 89.4)">1</text>
<text x="179.4" y="85.4" transform="rotate(-90 179.4 85.4)">2</text>
<text x="184.9" y="89.4" transform="rotate(-90 184.9 89.4)">1</text>
<text x="184.9" y="85.4" transform="rotate(-90 184.9 85.4)">2</text>
<text x="191.7" y="84" transform="rotate(-90 191.7 84)">1</text>
<text x="209.5" y="84" transform="rotate(-90 209.5 84)">1</text>
<text x="119" y="92.3" transform="rotate(-90 119 92.3)">2</text>
<text x="124.5" y="92.3" transform="rotate(-90 124.5 92.3)">2</text>
<text x="136.9" y="90.8" transform="rotate(-90 136.9 90.8)">9</text>
<text x="157.4" y="90.9" transform="rotate(-90 157.4 90.9)">1</text>
<text x="190.6" y="93.2">TP_1.5_2.0</text>
<text x="208.4" y="93.2">TP_1.5_2.0</text>
<text x="119" y="96.3" transform="rotate(-90 119 96.3)">1</text>
<text x="124.5" y="96.3" transform="rotate(-90 124.5 96.3)">1</text>
<text x="157.4" y="97.7" transform="rotate(-90 157.4 97.7)">2</text>
<text x="15.7" y="104.1">HOLE/PTH/R6D3.5</text>
<text x="28.1" y="104.1">HOLE/PTH/R6D3.5</text>
<text x="40.4" y="104.1">HOLE/PTH/R6D3.5</text>
<text x="52.8" y="104.1">HOLE/PTH/R6D3.5</text>
<text x="41" y="128.4">VBAT</text>
<text x="90.5" y="131.4">3V3_LDO</text>
<text x="46.4" y="134.1">2</text>
<text x="61.3" y="134.1">3</text>
<text x="69.6" y="134.8" transform="rotate(-90 69.6 134.8)">1</text>
<text x="46.4" y="138.2">1</text>
<text x="51.8" y="141.5" transform="rotate(-90 51.8 141.5)">8</text>
<text x="53.2" y="141.5" transform="rotate(-90 53.2 141.5)">7</text>
<text x="54.6" y="141.5" transform="rotate(-90 54.6 141.5)">6</text>
<text x="55.9" y="141.5" transform="rotate(-90 55.9 141.5)">5</text>
<text x="61.3" y="138.2">4</text>
<text x="69.6" y="141.5" transform="rotate(-90 69.6 141.5)">2</text>
<text x="79.2" y="142.9" transform="rotate(-90 79.2 142.9)">2</text>
<text x="79.2" y="138.9" transform="rotate(-90 79.2 138.9)">1</text>
<text x="42.2" y="148.4" transform="rotate(-90 42.2 148.4)">2</text>
<text x="42.2" y="144.4" transform="rotate(-90 42.2 144.4)">1</text>
<text x="69.6" y="144.4" transform="rotate(-90 69.6 144.4)">1</text>
<text x="69.6" y="151.1" transform="rotate(-90 69.6 151.1)">2</text>
<text x="226.3" y="192.4">&lt;Variant Name&gt;</text>
<text x="226.3" y="198.6">Title</text>
<text x="226.3" y="202.7">Size</text>
<text x="226.3" y="206.9">Date:</text>
<text x="227.6" y="204.1">C</text>
<text x="231.9" y="206.9">Wednesday, June 08, 2016</text>
<text x="253.7" y="206.9">Sheet</text>
<text x="260.6" y="206.9">09</text>
<text x="264.7" y="206.9">of</text>
<text x="268.8" y="206.9">99</text>
</g>
<g font-size="1.2" fill="#000080">
<text x="116.3" y="35.9" transform="rotate(-90 116.3 35.9)">R917</text>
<text x="131.6" y="35.4">U901</text>
<text x="105.4" y="41.4" transform="rotate(-90 105.4 41.4)">C914</text>
<text x="117.7" y="39.8" transform="rotate(-90 117.7 39.8)">R / 10 / K / 0402</text>
<text x="131.6" y="36.8">U / TPS54628DDA</text>
<text x="148.1" y="38.1">C / 100 / nF / 0402</text>
<text x="150.9" y="36.8">C917</text>
<text x="161.8" y="40.9">PL / 3.3 / uH / SPM4015</text>
<text x="164.6" y="39.5">PL901</text>
<text x="194.7" y="40.9">R / 0.01 / ohm / 1206</text>
<text x="198.9" y="39.5">R923</text>
<text x="34.3" y="43.6">J901</text>
<text x="59" y="46.4">R / 0.01 / ohm / 1206</text>
<text x="63.1" y="45">R916</text>
<text x="106.7" y="44.6" transform="rotate(-90 106.7 44.6)">C / 22 / uF / 0805</text>
<text x="161.8" y="46.4">R / 124 / K / 0402</text>
<text x="164.6" y="45">R919</text>
<text x="34.3" y="51.3">CON / 3 / LM-DC-D049</text>
<text x="164.6" y="53.3">C925</text>
<text x="182.1" y="52.4" transform="rotate(-90 182.1 52.4)">C918</text>
<text x="187.6" y="52.4" transform="rotate(-90 187.6 52.4)">C919</text>
<text x="190.6" y="52.7">TP9010</text>
<text x="121.8" y="59.2" transform="rotate(-90 121.8 59.2)">C916</text>
<text x="127.3" y="57.9" transform="rotate(-90 127.3 57.9)">C915</text>
<text x="160.2" y="57.9" transform="rotate(-90 160.2 57.9)">R918</text>
<text x="163.2" y="54.6">C / 18 / pF / 0402 / NC</text>
<text x="183.5" y="55.5" transform="rotate(-90 183.5 55.5)">C / 22 / uF / 0603</text>
<text x="189" y="55.5" transform="rotate(-90 189 55.5)">C / 22 / uF / 0603</text>
<text x="190.6" y="54.4">TP / 1.5 / mm</text>
<text x="208.4" y="54.1">TP9009</text>
<text x="208.4" y="55.7">TP / 1.5 / mm</text>
<text x="54.9" y="60.9">TP9015</text>
<text x="54.9" y="62.6">TP / 1.5 / mm</text>
<text x="72.7" y="62.3">TP9014</text>
<text x="72.7" y="64">TP / 1.5 / mm</text>
<text x="123.2" y="63.1" transform="rotate(-90 123.2 63.1)">C / 1 / uF / 0402</text>
<text x="128.7" y="62.8" transform="rotate(-90 128.7 62.8)">C / 8.2 / nF / 0402</text>
<text x="161.6" y="62.8" transform="rotate(-90 161.6 62.8)">R / 22.1 / K / 0402</text>
<text x="25.4" y="71.2">Optial Point</text>
<text x="26.7" y="67.1">FD900</text>
<text x="37.7" y="71.2">Optial Point</text>
<text x="39.1" y="67.1">FD902</text>
<text x="26.7" y="75.3">FD901</text>
<text x="39.1" y="75.3">FD903</text>
<text x="105.4" y="77" transform="rotate(-90 105.4 77)">C927</text>
<text x="116.3" y="72.9" transform="rotate(-90 116.3 72.9)">R920</text>
<text x="117.7" y="76.8" transform="rotate(-90 117.7 76.8)">R / 10 / K / 0402</text>
<text x="131.6" y="72.4">U917</text>
<text x="131.6" y="73.8">U / TPS54628DDA</text>
<text x="148.1" y="75.2">C / 100 / nF / 0402</text>
<text x="150.9" y="73.8">C922</text>
<text x="161.8" y="77.9">PL / 3.3 / uH / SPM4015</text>
<text x="164.6" y="76.6">PL902</text>
<text x="194.7" y="77.9">R / 0.01 / ohm / 1206</text>
<text x="198.9" y="76.6">R924</text>
<text x="25.4" y="79.5">Optial Point</text>
<text x="37.7" y="79.5">Optial Point</text>
<text x="106.7" y="80.2" transform="rotate(-90 106.7 80.2)">C / 22 / uF / 0805</text>
<text x="161.8" y="83.4">R / 100 / K / 0402</text>
<text x="164.6" y="82">R922</text>
<text x="182.1" y="89.4" transform="rotate(-90 182.1 89.4)">C923</text>
<text x="187.6" y="89.4" transform="rotate(-90 187.6 89.4)">C924</text>
<text x="190.6" y="89.7">TP9011</text>
<text x="208.4" y="89.7">TP9012</text>
<text x="127.3" y="94.9" transform="rotate(-90 127.3 94.9)">C920</text>
<text x="160.2" y="94.9" transform="rotate(-90 160.2 94.9)">R921</text>
<text x="163.2" y="91.7">C / 18 / pF / 0402 / NC</text>
<text x="164.6" y="90.3">C926</text>
<text x="183.5" y="92.6" transform="rotate(-90 183.5 92.6)">C / 22 / uF / 0603</text>
<text x="189" y="92.6" transform="rotate(-90 189 92.6)">C / 22 / uF / 0603</text>
<text x="190.6" y="91.4">TP / 1.5 / mm</text>
<text x="208.4" y="91.4">TP / 1.5 / mm</text>
<text x="17.1" y="98.6">H901</text>
<text x="29.5" y="98.6">H902</text>
<text x="41.8" y="98.6">H903</text>
<text x="54.1" y="98.6">H904</text>
<text x="121.8" y="96.3" transform="rotate(-90 121.8 96.3)">C921</text>
<text x="123.2" y="100.1" transform="rotate(-90 123.2 100.1)">C / 1 / uF / 0402</text>
<text x="128.7" y="99.8" transform="rotate(-90 128.7 99.8)">C / 8.2 / nF / 0402</text>
<text x="161.6" y="99.8" transform="rotate(-90 161.6 99.8)">R / 22.1 / K / 0402</text>
<text x="15.7" y="102.7">STAND</text>
<text x="28.1" y="102.7">STAND</text>
<text x="40.4" y="102.7">STAND</text>
<text x="52.8" y="102.7">STAND</text>
<text x="48" y="130.9">U914</text>
<text x="48" y="132.5">U / RT9183HPS</text>
<text x="71.3" y="136.9">R906</text>
<text x="71.3" y="138.3">R / 31.6 / K / 0402</text>
<text x="81.7" y="141">C907</text>
<text x="81.7" y="142.7">C / 1 / uF / 0402</text>
<text x="32.9" y="147.9">C / 1 / uF / 0402</text>
<text x="35.6" y="146.5">C901</text>
<text x="71.3" y="146.5">R910</text>
<text x="71.3" y="147.9">R / 10 / K / 0402</text>
</g>
<g font-size="1.2" fill="#004080">
<text x="132.3" y="40.3">VIN</text>
<text x="138.7" y="40.3">VBST</text>
<text x="132.3" y="45.8">VREG5</text>
<text x="132.3" y="43.1">EN</text>
<text x="139.6" y="45.8">VFB</text>
<text x="139.9" y="43.1">SW</text>
<text x="132.3" y="48.6">SS</text>
<text x="137.7" y="51.4" transform="rotate(-90 137.7 51.4)">PWPD</text>
<text x="139.2" y="48.6">GND</text>
<text x="192.6" y="49.4" transform="rotate(-90 192.6 49.4)">1</text>
<text x="210.4" y="50.7" transform="rotate(-90 210.4 50.7)">1</text>
<text x="56.8" y="57.6" transform="rotate(-90 56.8 57.6)">1</text>
<text x="74.6" y="58.9" transform="rotate(-90 74.6 58.9)">1</text>
<text x="132.3" y="77.4">VIN</text>
<text x="138.7" y="77.4">VBST</text>
<text x="132.3" y="82.9">VREG5</text>
<text x="132.3" y="80.1">EN</text>
<text x="139.6" y="82.9">VFB</text>
<text x="139.9" y="80.1">SW</text>
<text x="132.3" y="85.6">SS</text>
<text x="137.7" y="88.5" transform="rotate(-90 137.7 88.5)">PWPD</text>
<text x="139.2" y="85.6">GND</text>
<text x="192.6" y="86.4" transform="rotate(-90 192.6 86.4)">1</text>
<text x="210.4" y="86.4" transform="rotate(-90 210.4 86.4)">1</text>
<text x="48.7" y="135">VIN</text>
<text x="56.2" y="135">VOUT</text>
<text x="48.7" y="139.1">EN</text>
<text x="52.7" y="139.2" transform="rotate(-90 52.7 139.2)">GND</text>
<text x="54.1" y="139.2" transform="rotate(-90 54.1 139.2)">GND</text>
<text x="55.5" y="139.2" transform="rotate(-90 55.5 139.2)">GND</text>
<text x="56.8" y="139.2" transform="rotate(-90 56.8 139.2)">GND</text>
<text x="57.3" y="139.1">ADJ</text>
</g>
<g font-size="1">
<text x="28.8" y="1">5</text>
<text x="83.7" y="1">4</text>
<text x="138.5" y="1">3</text>
<text x="193.4" y="1">2</text>
<text x="248.3" y="1">1</text>
<text x=".3" y="27.9">D</text>
<text x="276" y="27.9">D</text>
<text x=".3" y="79.4">C</text>
<text x="276" y="79.4">C</text>
<text x=".3" y="130.8">B</text>
<text x="276" y="130.8">B</text>
<text x=".3" y="182.2">A</text>
<text x="276" y="182.2">A</text>
<text x="28.8" y="208.1">5</text>
<text x="83.7" y="208.1">4</text>
<text x="138.5" y="208.1">3</text>
<text x="193.4" y="208.1">2</text>
<text x="248.3" y="208.1">1</text>
</g>
</svg>
